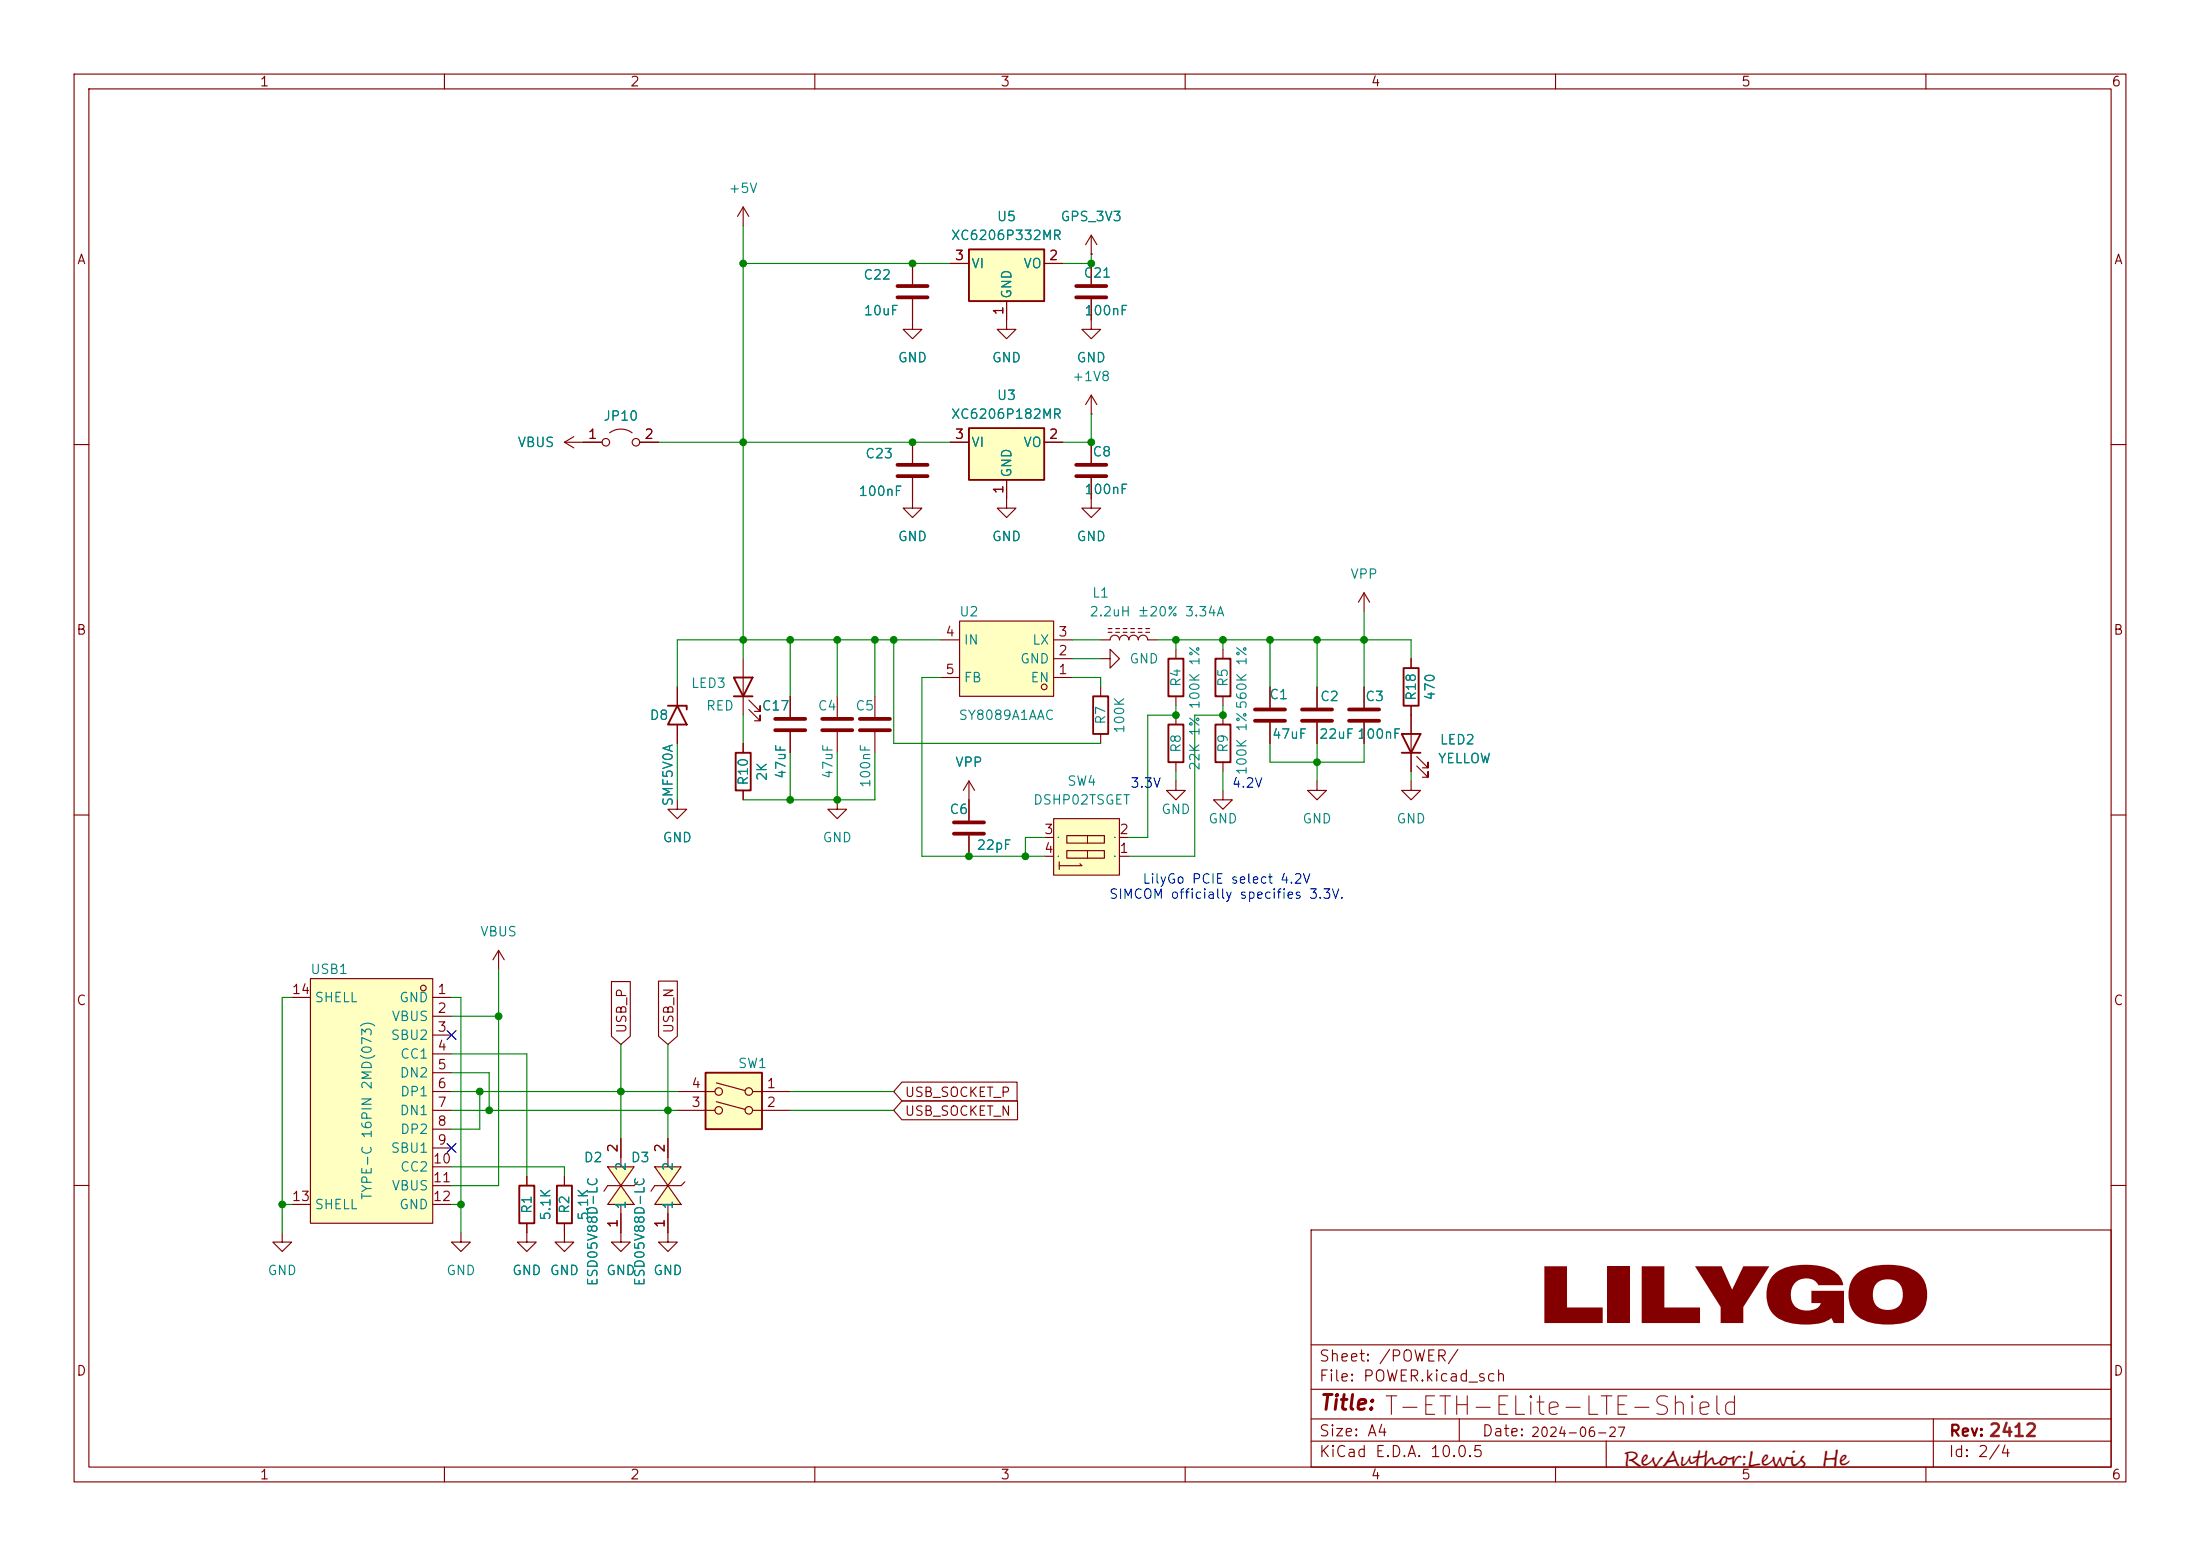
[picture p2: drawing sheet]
<svg xmlns="http://www.w3.org/2000/svg" width="297mm" height="210mm" viewBox="0 0 297 210" stroke-linecap="round" stroke-linejoin="round" font-family="sans-serif">
<g fill="none" stroke="#840000" stroke-width=".15">
<path d="M10 10h277v190h-277zM12 12h273v186h-273zM60 10v2M110 10v2M160 10v2M210 10v2M260 10v2M100.3 27.9l.8 1.3M100.3 27.9l-.7 1.3M100.3 27.9v2.6M123.2 35.6v2.8M147.3 34.3h.1"/>
<path d="M147.3 31.8v2.5M147.3 35.6v2.8M147.3 31.8l-.7 1.2M147.3 31.8l.8 1.2M123.2 40.4v4.1h1.3l-1.3 1.2-1.3-1.2h1.3M147.3 55.9h.1M147.3 40.4v4.1h1.3l-1.3 1.2-1.3-1.2h1.3M147.3 53.3v2.6M147.3 59.7v2.8M147.3 53.3l-.7 1.3M147.3 53.3l.8 1.3M10 60h2"/>
<path d="M147.3 64.5v2.8M285 60h2M106.7 94v2.8M106.7 98.8v2.8M148.6 88.9h1.3v-1.3l1.2 1.3-1.2 1.3v-1.3M148.6 92.7v1.3M148.6 99.1v1.2M158.7 96.5v1.3M165.1 96.5v1.3M10 110h2M130.8 108v2.7M130.8 112.8v2.8"/>
<path d="M158.7 105.4v1.3h1.3l-1.3 1.3-1.2-1.3h1.2M158.7 102.9v1.2M165.1 106.7v1.3h1.3l-1.3 1.2-1.3-1.2h1.3M165.1 102.9v1.2M285 110h2M67.3 128.3l-.8 1.2M67.3 128.3l.8 1.2M67.3 128.3v2.5M10 160h2M177 166h108v32h-108zM285 160h2M60 198v2"/>
<path d="M110 198v2M160 198v2M177 194.5h108M177 191.5h108M177 187.5h108M177 181.5h108M197 191.5v3M210 198v2M216.8 194.5v3.6M260 198v2M261 191.5v6.5"/>
</g>
<path d="M121.2 38.6h4M145.3 38.6h4.1M121.2 40.1h4M145.3 40.1h4.1M145.3 64.3h4.1M145.3 62.7h4.1M104.6 98.6h4.1M104.6 97h4.1M128.8 112.5h4M128.8 111h4" fill="none" stroke="#840000" stroke-width=".51"/>
<path d="M147.6 94h2v5.1h-2zM157.7 97.8h2.1v5.1h-2.1zM164.1 97.8h2v5.1h-2z" fill="none" stroke="#840000" stroke-width=".25"/>
<path d="M130.8 33.7h10.2v6.9h-10.2z" fill="#ffffc2"/>
<path d="M130.8 33.7h10.2v6.9h-10.2zM164.1 88.9h2v5.1h-2z" fill="none" stroke="#840000" stroke-width=".25"/>
<path d="M128.3 35.6h2.5M141 35.6h2.5M135.9 40.6v3.9h1.3l-1.3 1.2-1.3-1.2h1.3M147.3 67.3v1.3h1.3l-1.3 1.3-1.3-1.3h1.3M165.1 87.6v1.3M165.1 94v1.3M171.4 92.7v2.8M171.4 97.5v2.8M62.2 166.4v1.2h1.3l-1.3 1.3-1.2-1.3h1.2" fill="none" stroke="#840000" stroke-width=".15"/>
<path d="M169.4 97.3h4.1M169.4 95.8h4.1" fill="none" stroke="#840000" stroke-width=".51"/>
<path d="M95.2 144.8h7.7v7.6h-7.7z" fill="#ffffc2"/>
<g fill="none" stroke="#840000" stroke-width=".15">
<path d="M76.2 59.7l1.3 .8M76.2 59.7h5.1M77.5 58.9l-1.3 .8M82.3 58.4a2.54 2.54 0 0 1 3 0M86.4 59.7h2.5M123.2 59.7v2.8M123.2 64.5v4.1h1.3l-1.3 1.3-1.3-1.3h1.3M135.9 67.3v1.3h1.3l-1.3 1.3-1.3-1.3h1.3M91.4 92.7v2.6M91.4 97.8v2.5M177.8 92.7v2.8M177.8 97.5v2.8"/>
<path d="M184.1 80l-.7 1.3M184.1 80l.8 1.3M184.1 80v2.6M190.5 96.5v7.6M91.4 108v1.2h1.3l-1.3 1.3-1.2-1.3h1.2M100.3 100.3v1.3M100.3 106.7v1.3M113 108v1.2h1.3l-1.3 1.3-1.2-1.3h1.2M191.3 103.4l1.5 1.5v-.8v.8h-.8M191.3 102.1l1.5 1.5v-.7v.7h-.8M91.4 147.3h5.1M91.4 149.9h5.1"/>
<path d="M96.7 146.2l3.9 1M96.7 148.7l3.9 1M101.6 147.3h5.1M101.6 149.9h5.1"/>
<circle cx="81.8" cy="59.7" r=".51"/>
<circle cx="85.9" cy="59.7" r=".51"/>
<circle cx="97" cy="149.9" r=".51"/>
<circle cx="97" cy="147.3" r=".51"/>
<circle cx="101.1" cy="147.3" r=".51"/>
<circle cx="101.1" cy="149.9" r=".51"/>
</g>
<path d="M90.2 95.3h2.5v.5M91.4 95.3l1.3 2.5h-2.5zM189.2 99.1h2.6l-1.3 2.5zM99.3 101.6h2v5.1h-2zM189.2 101.6h2.6M95.2 144.8h7.7v7.6h-7.7z" fill="none" stroke="#840000" stroke-width=".25"/>
<path d="M121.2 64.3h4M121.2 62.7h4M175.8 97.3h4M175.8 95.8h4" fill="none" stroke="#840000" stroke-width=".51"/>
<path d="M129.5 83.8h12.7v10.2h-12.7z" fill="#ffffc2"/>
<g fill="none" stroke="#840000" stroke-width=".15">
<path d="M100.3 88.9v7.6M101.1 95.8l1.5 1.5v-.8v.8h-.7M101.1 94.5l1.5 1.5v-.7v.7h-.7M127 91.4h2.5M127 86.4h2.5M129.5 83.8h12.7v10.2h-12.7zM142.2 91.4h2.6M142.2 88.9h2.6M142.2 86.4h2.6M148.6 86.4h1.3a.64 .64 0 0 1 .6-.7 .64 .64 0 0 1 .6 .7 .64 .64 0 0 1 .7-.7 .64 .64 0 0 1 .6 .7 .64 .64 0 0 1 .6-.7 .64 .64 0 0 1 .7 .7 .64 .64 0 0 1 .6-.7 .64 .64 0 0 1 .6 .7h1.3M149.6 85.3h.5M149.6 84.8h.5"/>
<path d="M150.6 85.3h.5M150.6 84.8h.5M151.6 85.3h.5M151.6 84.8h.5M152.7 85.3h.5M152.7 84.8h.5M153.7 85.3h.5M153.7 84.8h.5M154.7 85.3h.5M154.7 84.8h.5M158.7 87.6v1.3M158.7 94v1.3"/>
<path d="M184.1 92.7v2.8M184.1 97.5v2.8M190.5 88.9v1.3M190.5 95.3v1.2M177.8 105.4v1.3h1.3l-1.3 1.3-1.3-1.3h1.3M190.5 105.4v1.3h1.3l-1.3 1.3-1.3-1.3h1.3"/>
<circle cx="141" cy="92.7" r=".38"/>
</g>
<path d="M182.1 97.3h4.1M182.1 95.8h4.1" fill="none" stroke="#840000" stroke-width=".51"/>
<path d="M99.1 91.4h2.5l-1.3 2.6zM99.1 94h2.5M157.7 88.9h2.1v5.1h-2.1zM189.5 90.2h2v5.1h-2z" fill="none" stroke="#840000" stroke-width=".25"/>
<path d="M142.2 110.5h8.9v7.6h-8.9z" fill="#ffffc2"/>
<g fill="none" stroke="#840000" stroke-width=".15">
<path d="M141 115.6h1.2M141 113h1.2M142.2 110.5h8.9v7.6h-8.9zM143 116.3v1M144 114.8h5.1v1h-5.1zM144 112.8h5.1v1h-5.1zM145.8 116.6l.2 .2h-3M146.8 112.8v1M146.8 114.8v1M151.1 115.6h1.3M151.1 113h1.3M71.1 158.8v1.2"/>
<path d="M71.1 165.1v2.5h1.3l-1.3 1.3-1.3-1.3h1.3"/>
</g>
<path d="M70.1 160h2v5.1h-2z" fill="none" stroke="#840000" stroke-width=".25"/>
<path d="M41.9 132.1h16.5v33h-16.5z" fill="#ffffc2"/>
<g fill="none" stroke="#840000" stroke-width=".15">
<path d="M113 94v2.8M113 98.8v2.8M118.1 94v2.8M118.1 98.8v2.8M39.4 134.6h2.5M41.9 132.1h16.5v33h-16.5zM58.4 134.6h2.6M58.4 137.2h2.6M58.4 139.7h2.6M58.4 142.2h2.6M58.4 144.8h2.6M58.4 147.3h2.6"/>
<path d="M58.4 149.9h2.6M58.4 152.4h2.6M58.4 154.9h2.6M58.4 157.5h2.6M38.1 166.4v1.2h1.3l-1.3 1.3-1.3-1.3h1.3M39.4 162.6h2.5M58.4 160h2.6M58.4 162.6h2.6M76.2 166.4v1.2h1.3l-1.3 1.3-1.3-1.3h1.3M83.8 166.4v1.2h1.3l-1.3 1.3-1.3-1.3h1.3M90.2 166.4v1.2h1.2l-1.2 1.3-1.3-1.3h1.3"/>
<circle cx="57.2" cy="133.4" r=".38"/>
</g>
<path d="M111 98.6h4.1M111 97h4.1M116.1 98.6h4M116.1 97h4" fill="none" stroke="#840000" stroke-width=".51"/>
<g fill="#ffffc2">
<path d="M90.2 160l1.8 2.6h-3.6z"/>
<path d="M88.4 157.5h3.6l-1.8 2.5z"/>
</g>
<path d="M88.4 157.5h3.6l-1.8 2.5zM90.2 153.7v3.8M92.5 159.5l-.5 .5h-3.6l-.5 .8M90.2 160l1.8 2.6h-3.6zM90.2 162.6v3.8" fill="none" stroke="#840000" stroke-width=".15"/>
<g fill="#ffffc2">
<path d="M83.8 160l1.8 2.6h-3.6z"/>
<path d="M82 157.5h3.6l-1.8 2.5z"/>
</g>
<path d="M130.8 105.4l-.8 1.3M130.8 105.4l.8 1.3M130.8 105.4v2.6M76.2 158.8v1.2M82 157.5h3.6l-1.8 2.5zM83.8 153.7v3.8M86.1 159.5l-.5 .5h-3.6l-.5 .8M76.2 165.1v1.3M83.8 160l1.8 2.6h-3.6zM83.8 162.6v3.8" fill="none" stroke="#840000" stroke-width=".15"/>
<path d="M75.2 160h2v5.1h-2z" fill="none" stroke="#840000" stroke-width=".25"/>
<path d="M130.8 57.8h10.2v7h-10.2z" fill="#ffffc2"/>
<path d="M130.8 57.8h10.2v7h-10.2z" fill="none" stroke="#840000" stroke-width=".25"/>
<g fill="none" stroke="#840000" stroke-width=".15">
<path d="M123.2 35.6v2.8M128.3 35.6h2.5M141 35.6h2.5M147.3 34.3h.1M147.3 35.6v2.8M78.7 59.7h2.6M86.4 59.7h2.5M123.2 40.4v2.8M123.2 59.7v2.8M128.3 59.7h2.5M135.9 40.6v2.6M141 59.7h2.5"/>
<path d="M147.3 40.4v2.8M147.3 59.7v2.8M123.2 64.5v2.8M135.9 64.8v2.5M147.3 64.5v2.8M91.4 92.7v2.6M91.4 97.8v2.5M106.7 94v2.8M106.7 98.8v2.8M171.4 92.7v2.8M171.4 97.5v2.8M177.8 92.7v2.8"/>
<path d="M177.8 97.5v2.8M184.1 92.7v2.8M184.1 97.5v2.8M190.5 88.9v1.3M190.5 95.3v3.8M100.3 100.3v1.3M100.3 106.7v1.3M130.8 108v2.7M130.8 112.8v2.8M190.5 101.6v2.5M82.5 132.5h2.6v7.4l-1.3 1.1-1.3-1.1zM88.9 132.4h2.5v7.5l-1.2 1.1-1.3-1.1z"/>
<path d="M71.1 158.8v1.2M76.2 158.8v1.2M83.8 153.7v2.5M90.2 153.7v2.5M121.8 148.6h15.6v2.5h-15.6l-1.2-1.2zM121.8 146h15.5v2.6h-15.5l-1.2-1.3zM71.1 165.1v1.3M76.2 165.1v1.3M83.8 163.8v2.6M90.2 163.8v2.6"/>
</g>
<g fill="none" stroke="#008400" stroke-width=".15">
<path d="M100.3 30.5v58.4M100.3 35.6h28M147.3 34.3v1.3h-3.8M88.9 59.7h39.4M147.3 55.9v3.8h-3.8M100.3 96.5v3.8M106.7 86.4v7.6M113 86.4v7.6M118.1 86.4v7.6M120.6 86.4v13.9h28M127 91.4h-2.5v24.2h16.5M127 86.4h-35.6v6.3"/>
<path d="M144.8 91.4h3.8v1.3M144.8 86.4h3.8M144.8 88.9h3.8M156.2 86.4h34.3v2.5M158.7 95.3v1.2h-3.8v16.5h-2.5M158.7 86.4v1.2M165.1 95.3v1.2h-3.8v19.1h-8.9M165.1 86.4v1.2M171.4 86.4v6.3M177.8 86.4v6.3M184.1 82.6v10.1M91.4 100.3v7.7"/>
<path d="M106.7 101.6v6.4M113 101.6v6.4M118.1 101.6v6.4h-17.8M141 113h-2.6v2.6M158.7 104.1v1.3M165.1 104.1v2.6M171.4 100.3v2.6h12.7v-2.6M177.8 100.3v5.1M190.5 104.1v1.3M39.4 134.6h-1.3v31.8M61 134.6h1.2v31.8M61 137.2h6.3"/>
<path d="M67.3 130.8v29.2h-6.3M61 147.3h30.4M61 149.9h30.4M61 144.8h5v5.1M61 157.5h15.2v1.3M61 142.2h10.1v16.6M64.8 147.3v5.1h-3.8M83.8 141v12.7M90.2 141v12.7M106.7 147.3h13.9M106.7 149.9h13.9M38.1 162.6h1.3"/>
<path d="M61 162.6h1.2"/>
</g>
<path d="M60.4 139.1l1.2 1.2M61.6 139.1l-1.2 1.2M60.4 154.3l1.2 1.2M61.6 154.3l-1.2 1.2" fill="none" stroke="#000084" stroke-width=".15"/>
<g fill="#008400" stroke="#008400" stroke-width=".14">
<circle cx="130.8" cy="115.6" r=".46"/>
<circle cx="138.4" cy="115.6" r=".46"/>
<circle cx="113" cy="108" r=".46"/>
<circle cx="120.6" cy="86.4" r=".46"/>
<circle cx="67.3" cy="137.2" r=".46"/>
<circle cx="83.8" cy="147.3" r=".46"/>
<circle cx="90.2" cy="149.9" r=".46"/>
<circle cx="106.7" cy="108" r=".46"/>
<circle cx="113" cy="86.4" r=".46"/>
<circle cx="100.3" cy="59.7" r=".46"/>
<circle cx="106.7" cy="86.4" r=".46"/>
<circle cx="100.3" cy="86.4" r=".46"/>
<circle cx="118.1" cy="86.4" r=".46"/>
<circle cx="158.7" cy="86.4" r=".46"/>
<circle cx="158.7" cy="96.5" r=".46"/>
<circle cx="165.1" cy="86.4" r=".46"/>
<circle cx="171.4" cy="86.4" r=".46"/>
<circle cx="165.1" cy="96.5" r=".46"/>
<circle cx="62.2" cy="162.6" r=".46"/>
<circle cx="64.8" cy="147.3" r=".46"/>
<circle cx="66" cy="149.9" r=".46"/>
<circle cx="38.1" cy="162.6" r=".46"/>
<circle cx="123.2" cy="59.7" r=".46"/>
<circle cx="147.3" cy="59.7" r=".46"/>
<circle cx="123.2" cy="35.6" r=".46"/>
<circle cx="100.3" cy="35.6" r=".46"/>
<circle cx="147.3" cy="35.6" r=".46"/>
<circle cx="177.8" cy="86.4" r=".46"/>
<circle cx="177.8" cy="102.9" r=".46"/>
<circle cx="184.1" cy="86.4" r=".46"/>
</g>
<text font-size="10.6" fill="#840000" x="207.6" y="178.6">LILYGO</text>
<g font-size="2.8" fill="#840000">
<text x="219.1" y="197.8">RevAuthor:Lewis</text>
<text x="246" y="197.8">He</text>
</g>
<text font-size="2.5" fill="#921e1e" x="186.6" y="191.6">T-ETH-ELite-LTE-Shield</text>
<text font-size="2" fill="#840000" x="178" y="190.8">Title:</text>
<g font-size="1.5" fill="#840000">
<text x="178" y="184.1">Sheet: /POWER/</text>
<text x="178" y="186.8">File: POWER.kicad_sch</text>
<text x="178" y="197">KiCad E.D.A. 10.0.5</text>
<text x="178" y="194.2">Size: A4</text>
<text x="200" y="194.2">Date:</text>
<text x="263" y="197">Id: 2/4</text>
<text x="263" y="194.2">Rev: 2412</text>
</g>
<g font-size="1.3" fill="#840000">
<text x="35" y="12">1</text>
<text x="85" y="12">2</text>
<text x="135" y="12">3</text>
<text x="185" y="12">4</text>
<text x="235" y="12">5</text>
<text x="285" y="12">6</text>
<text x="10.3" y="36">A</text>
<text x="128.8" y="35.4">3</text>
<text x="141.5" y="35.4">2</text>
<text x="285.3" y="36">A</text>
<text x="135.8" y="42.6" transform="rotate(-90 135.8 42.6)">1</text>
<text x="79.3" y="59.6">1</text>
<text x="86.9" y="59.6">2</text>
<text x="128.8" y="59.6">3</text>
<text x="141.5" y="59.6">2</text>
<text x="135.8" y="66.8" transform="rotate(-90 135.8 66.8)">1</text>
<text x="10.2" y="86">B</text>
<text x="127.5" y="86.2">4</text>
<text x="142.8" y="88.8">2</text>
<text x="142.8" y="86.2">3</text>
<text x="285.2" y="86">B</text>
<text x="127.5" y="91.3">5</text>
<text x="142.8" y="91.3">1</text>
<text x="140.9" y="112.9">3</text>
<text x="151" y="112.9">2</text>
<text x="140.9" y="115.4">4</text>
<text x="151" y="115.4">1</text>
<text x="10.2" y="136">C</text>
<text x="39.3" y="134.5">14</text>
<text x="59" y="134.5">1</text>
<text x="59" y="137">2</text>
<text x="285.2" y="136">C</text>
<text x="59" y="139.6">3</text>
<text x="59" y="142.1">4</text>
<text x="84.9" y="139.6" transform="rotate(-90 84.9 139.6)">USB_P</text>
<text x="91.2" y="139.6" transform="rotate(-90 91.2 139.6)">USB_N</text>
<text x="59" y="144.6">5</text>
<text x="59" y="147.2">6</text>
<text x="59" y="149.7">7</text>
<text x="93.2" y="149.7">3</text>
<text x="93.2" y="147.2">4</text>
<text x="103.4" y="147.2">1</text>
<text x="103.4" y="149.7">2</text>
<text x="122.1" y="148.4">USB_SOCKET_P</text>
<text x="59" y="152.3">8</text>
<text x="59" y="154.8">9</text>
<text x="83.7" y="155.7" transform="rotate(-90 83.7 155.7)">2</text>
<text x="90" y="155.7" transform="rotate(-90 90 155.7)">2</text>
<text x="122.1" y="150.9">USB_SOCKET_N</text>
<text x="58.4" y="157.3">10</text>
<text x="58.4" y="159.9">11</text>
<text x="39.3" y="162.4">13</text>
<text x="58.4" y="162.4">12</text>
<text x="83.7" y="165.8" transform="rotate(-90 83.7 165.8)">1</text>
<text x="90" y="165.8" transform="rotate(-90 90 165.8)">1</text>
<text x="10.2" y="186">D</text>
<text x="285.2" y="186">D</text>
<text x="206.6" y="194.3">2024-06-27</text>
<text x="35" y="200">1</text>
<text x="85" y="200">2</text>
<text x="135" y="200">3</text>
<text x="185" y="200">4</text>
<text x="235" y="200">5</text>
<text x="285" y="200">6</text>
</g>
<g font-size="1.3" fill="#008484">
<text x="98.3" y="26.4">+5V</text>
<text x="128.3" y="32.7">XC6206P332MR</text>
<text x="134.5" y="30.2">U5</text>
<text x="143.1" y="30.2">GPS_3V3</text>
<text x="116.5" y="38">C22</text>
<text x="131" y="36.5">VI</text>
<text x="136.9" y="40.4" transform="rotate(-90 136.9 40.4)">GND</text>
<text x="138.1" y="36.5">VO</text>
<text x="146.2" y="37.8">C21</text>
<text x="116.5" y="42.9">10uF</text>
<text x="146.3" y="42.9">100nF</text>
<text x="121.1" y="49.2">GND</text>
<text x="133.8" y="49.2">GND</text>
<text x="144.7" y="51.8">+1V8</text>
<text x="145.3" y="49.2">GND</text>
<text x="81.4" y="57.1">JP10</text>
<text x="128.3" y="56.8">XC6206P182MR</text>
<text x="134.5" y="54.3">U3</text>
<text x="69.8" y="60.7">VBUS</text>
<text x="116.7" y="62.2">C23</text>
<text x="131" y="60.7">VI</text>
<text x="136.9" y="64.5" transform="rotate(-90 136.9 64.5)">GND</text>
<text x="138.1" y="60.7">VO</text>
<text x="147.4" y="61.9">C8</text>
<text x="115.8" y="67.3">100nF</text>
<text x="146.3" y="67">100nF</text>
<text x="121.1" y="73.4">GND</text>
<text x="133.8" y="73.4">GND</text>
<text x="145.3" y="73.4">GND</text>
<text x="129.4" y="83.5">U2</text>
<text x="147" y="83.5">2.2uH ±20% 3.34A</text>
<text x="147.3" y="81">L1</text>
<text x="182.2" y="78.4">VPP</text>
<text x="130" y="87.3">IN</text>
<text x="137.6" y="89.9">GND</text>
<text x="139.3" y="87.3">LX</text>
<text x="152.4" y="89.9">GND</text>
<text x="93.2" y="93.2">LED3</text>
<text x="130" y="92.4">FB</text>
<text x="139" y="92.4">EN</text>
<text x="159.7" y="92.8" transform="rotate(-90 159.7 92.8)">R4</text>
<text x="162.3" y="95.8" transform="rotate(-90 162.3 95.8)">100K 1%</text>
<text x="166.1" y="92.8" transform="rotate(-90 166.1 92.8)">R5</text>
<text x="171.3" y="94.7">C1</text>
<text x="178.1" y="94.9">C2</text>
<text x="184.2" y="94.9">C3</text>
<text x="191.5" y="94.7" transform="rotate(-90 191.5 94.7)">R18</text>
<text x="194" y="94.7" transform="rotate(-90 194 94.7)">470</text>
<text x="87.6" y="97.5">D8</text>
<text x="95.2" y="96.2">RED</text>
<text x="102.8" y="96.2">C17</text>
<text x="110.3" y="96.2">C4</text>
<text x="115.4" y="96.2">C5</text>
<text x="129.3" y="97.5">SY8089A1AAC</text>
<text x="149.6" y="97.9" transform="rotate(-90 149.6 97.9)">R7</text>
<text x="152.1" y="99.1" transform="rotate(-90 152.1 99.1)">100K</text>
<text x="159.7" y="101.7" transform="rotate(-90 159.7 101.7)">R8</text>
<text x="166.1" y="101.7" transform="rotate(-90 166.1 101.7)">R9</text>
<text x="171.6" y="100">47uF</text>
<text x="178" y="100">22uF 100nF</text>
<text x="194.3" y="100.8">LED2</text>
<text x="101.3" y="106.1" transform="rotate(-90 101.3 106.1)">R10</text>
<text x="103.8" y="105.5" transform="rotate(-90 103.8 105.5)">2K</text>
<text x="106.4" y="105.2" transform="rotate(-90 106.4 105.2)">47uF</text>
<text x="112.7" y="105.2" transform="rotate(-90 112.7 105.2)">47uF</text>
<text x="117.8" y="106.4" transform="rotate(-90 117.8 106.4)">100nF</text>
<text x="128.9" y="103.8">VPP</text>
<text x="144" y="106.4">SW4</text>
<text x="162.3" y="104.1" transform="rotate(-90 162.3 104.1)">22K 1%</text>
<text x="168.6" y="104.7" transform="rotate(-90 168.6 104.7)">100K 1%560K 1%</text>
<text x="194" y="103.3">YELLOW</text>
<text x="89.4" y="114">GND</text>
<text x="91.1" y="108.9" transform="rotate(-90 91.1 108.9)">SMF5V0A</text>
<text x="111" y="114">GND</text>
<text x="128.1" y="110.2">C6</text>
<text x="139.4" y="108.9">DSHP02TSGET</text>
<text x="156.7" y="110.2">GND</text>
<text x="163" y="111.5">GND</text>
<text x="175.7" y="111.5">GND</text>
<text x="188.4" y="111.5">GND</text>
<text x="131.8" y="115">22pF</text>
<text x="41.8" y="131.8">USB1</text>
<text x="64.7" y="126.7">VBUS</text>
<text x="42.4" y="135.6">SHELL</text>
<text x="53.8" y="135.6">GND</text>
<text x="52.7" y="140.7">SBU2</text>
<text x="52.8" y="138.1">VBUS</text>
<text x="53.9" y="143.2">CC1</text>
<text x="53.9" y="145.7">DN2</text>
<text x="53.9" y="148.3">DP1</text>
<text x="99.5" y="144.5">SW1</text>
<text x="52.7" y="155.9">SBU1</text>
<text x="53.9" y="150.8">DN1</text>
<text x="53.9" y="153.4">DP2</text>
<text x="52.8" y="161">VBUS</text>
<text x="53.9" y="158.4">CC2</text>
<text x="78.7" y="157.2">D2</text>
<text x="84.8" y="158.2" transform="rotate(-90 84.8 158.2)">2</text>
<text x="85.1" y="157.2">D3</text>
<text x="91.1" y="158.2" transform="rotate(-90 91.1 158.2)">2</text>
<text x="42.4" y="163.5">SHELL</text>
<text x="50.5" y="162.1" transform="rotate(-90 50.5 162.1)">TYPE-C 16PIN 2MD(073)</text>
<text x="53.8" y="163.5">GND</text>
<text x="72.1" y="163.9" transform="rotate(-90 72.1 163.9)">R1</text>
<text x="74.6" y="164.8" transform="rotate(-90 74.6 164.8)">5.1K</text>
<text x="77.2" y="163.9" transform="rotate(-90 77.2 163.9)">R2</text>
<text x="79.7" y="164.8" transform="rotate(-90 79.7 164.8)">5.1K</text>
<text x="84.8" y="163.3" transform="rotate(-90 84.8 163.3)">1</text>
<text x="91.1" y="163.3" transform="rotate(-90 91.1 163.3)">1</text>
<text x="36" y="172.4">GND</text>
<text x="60.2" y="172.4">GND</text>
<text x="69.1" y="172.4">GND</text>
<text x="74.1" y="172.4">GND</text>
<text x="81" y="173.7" transform="rotate(-90 81 173.7)">ESD05V88D-LC</text>
<text x="81.8" y="172.4">GND</text>
<text x="87.3" y="173.7" transform="rotate(-90 87.3 173.7)">ESD05V88D-LC</text>
<text x="88.1" y="172.4">GND</text>
</g>
<g font-size="1.3" fill="#0000c2">
<text x="152.5" y="106.6">3.3V</text>
<text x="166.2" y="106.6">4.2V</text>
<text x="154.1" y="119.6">LilyGo PCIE select 4.2V</text>
<text x="149.6" y="121.6">SIMCOM officially specifies 3.3V.</text>
</g>
</svg>
